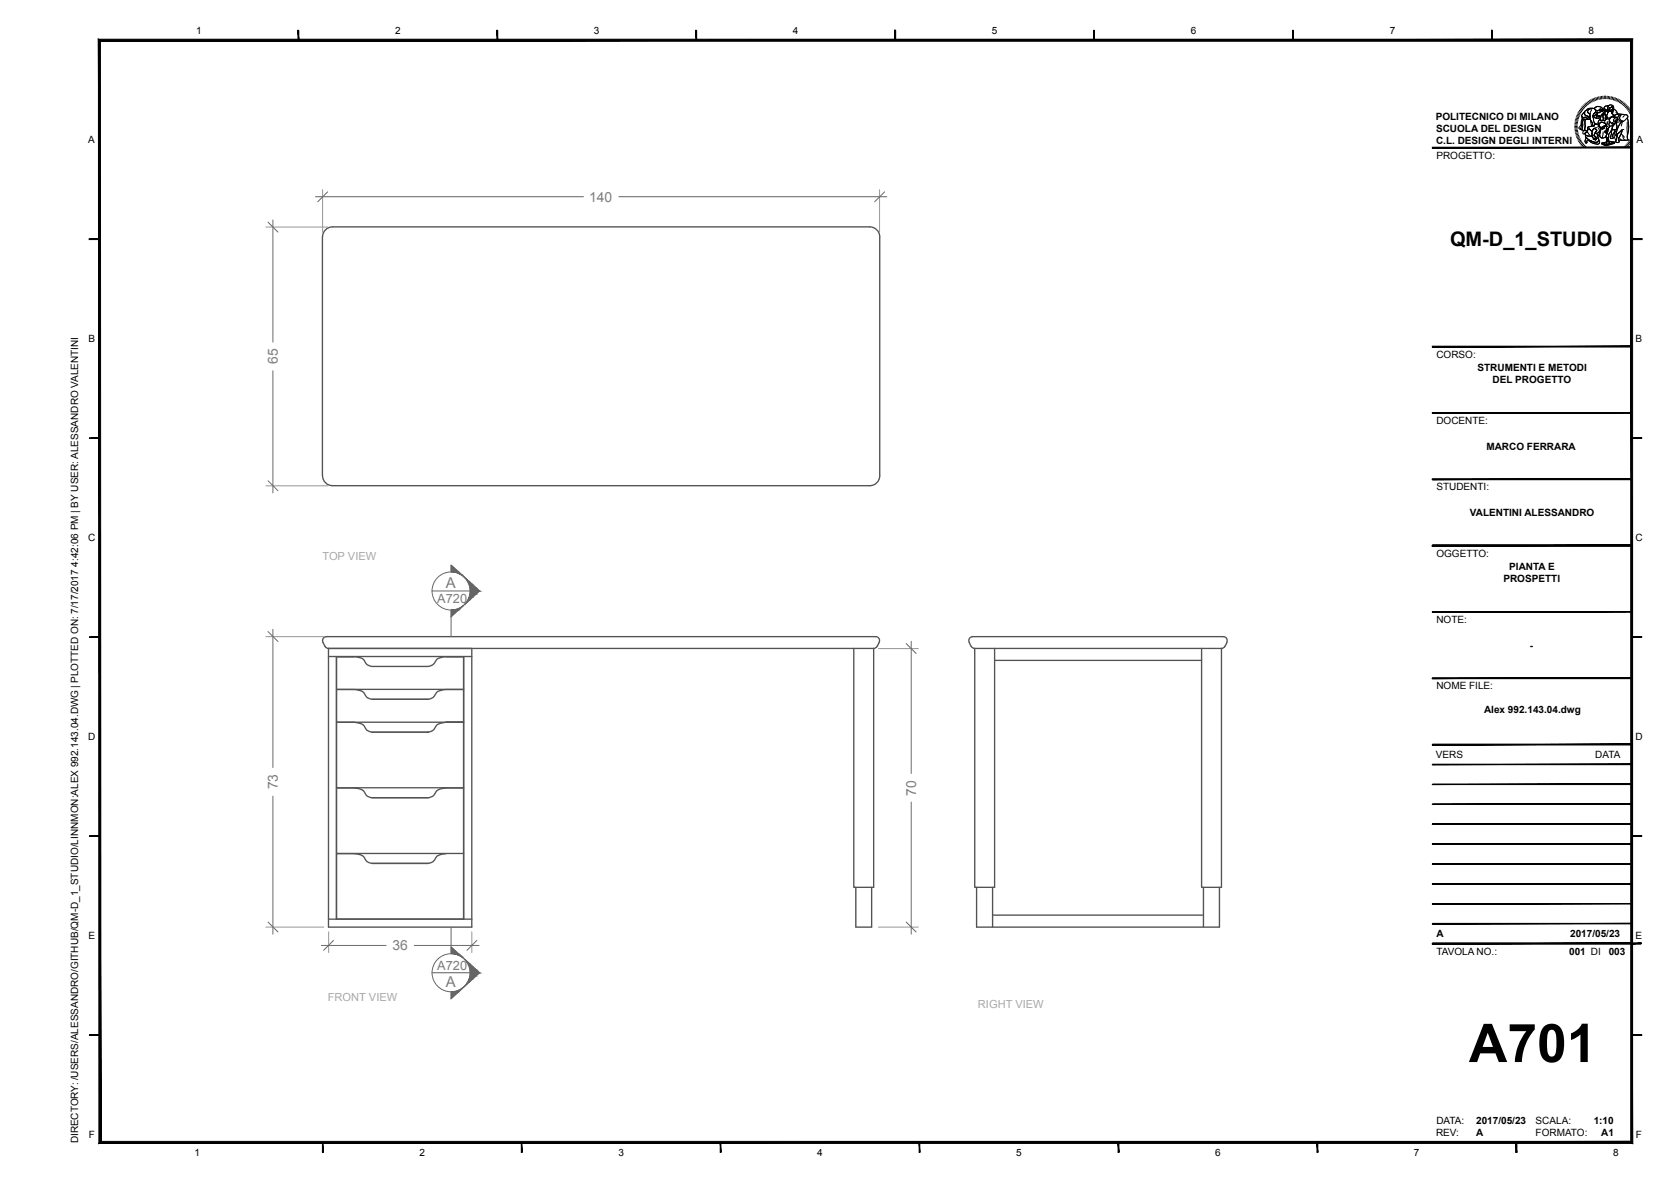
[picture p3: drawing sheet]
<svg xmlns="http://www.w3.org/2000/svg" width="420mm" height="297mm" viewBox="0 0 420 297" stroke-linecap="round" stroke-linejoin="round" font-family="sans-serif">
<g fill="none" stroke="#535353" stroke-width=".34">
<path d="M82 57.6l1-.5 .6-.1h135a2.5 2.5 0 0 1 2.5 2.5v60a2.5 2.5 0 0 1-2.5 2.5h-135a2.56 2.56 0 0 1-2.6-2.5l.1-60a2.49 2.49 0 0 1 .9-1.9zM81.2 161.4a1.93 1.93 0 0 0 1.1 1.5h.3M81.2 161.4l-.1-.3a.97 .97 0 0 1 1-1.1h138.3a.97 .97 0 0 1 .6 1.4M82.6 162.9h137M82.6 165h36M82.6 162.9v70h36v-70M84.6 165v66M84.6 173.3h31.9v24.6h-31.9zM84.6 165h4.4a3.1 3.1 0 0 1 3.2 2l1.3 .5h14.1a2.55 2.55 0 0 0 2.2-1.8l.9-.4 1.2-.3h4.6v8.2M89 173.3a3.1 3.1 0 0 1 3.2 1.9l1.3 .5h14.1M93.5 175.7h14.1M112.1 173.3a3 3 0 0 0-3.1 1.8l-1.4 .6"/>
<path d="M116.6 165v66M214.6 162.9v60.1h5v-60.1M221 161.4a1.93 1.93 0 0 1-1.1 1.5h-.3M243.6 161.4l.5 1M243.6 161.4l-.1-.3a.97 .97 0 0 1 1-1.1h63.3a.97 .97 0 0 1 .5 1.4M244.1 162.4l.4 .4 .5 .1M245 162.9v60.1h5v-60.1M245 162.9h62M250 165.9h52M302 162.9v60.1h5v-60.1M308.4 161.4a1.93 1.93 0 0 1-1.1 1.5h-.3M84.6 181.5h31.9h-4.4a3.1 3.1 0 0 0-3.1 1.8l-1.4 .7h-14.1a2.44 2.44 0 0 1-2.1-1.8l-1.1-.5-1.3-.2z"/>
<path d="M84.6 198h4.4a3.2 3.2 0 0 1 3.2 2l1.1 .4h14.3M93.5 184h14.1M89 214.5a3.2 3.2 0 0 1 3.2 2l1.3 .4h14.1M93.5 200.4h14.1M93.5 216.9h14.1M107.6 200.4a2.42 2.42 0 0 0 2.2-1.7l.9-.5 1.4-.2h4.4v32.9h-31.9M112.1 214.5a3.2 3.2 0 0 0-3.1 1.8l-.5 .4-.9 .2M116.5 214.5h-31.9M82.6 231h36M215.1 223v9.9h4v-9.9M245.5 223v9.9h61v-9.9M249.5 223v9.9"/>
<path d="M249.5 229.9h53M302.5 223v9.9"/>
</g>
<g fill="none" stroke="#000" stroke-width=".25">
<path d="M395.8 31.4h.7M395.8 31.8h.7M395.8 31.1h.7M395.9 30.7l.6 .1M395.9 30.3l.7 .2M396 30l.7 .2M396.1 29.7l.7 .1M396.2 29.3l.6 .2M396.3 29l.7 .2M396.5 28.6l.6 .3M396.5 32.1h-.7M396.5 32.4l-.7 .1"/>
<path d="M396.5 32.8h-.6M396.6 33.1l-.7 .1M396.6 28.3l.6 .3M396.7 33.4l-.7 .1M396.7 33.7l-.6 .2M396.8 28l.6 .4M396.8 34l-.6 .2M396.9 34.3l-.6 .3M397 27.7l.6 .4M397.1 34.6l-.6 .3M397.2 27.4l.5 .4M397.2 34.9l-.6 .3"/>
<path d="M397.4 35.2l-.6 .3M397.4 27.1l.5 .4M397.5 35.5l-.6 .3M397.6 26.8l.5 .5M397.7 29.4l.8 .1a.7 .7 0 0 0 1.1-.1v.1a.38 .38 0 0 1 0 .5 .38 .38 0 0 1-.5 0l-1.2-.1-.3-.2zM397.7 29.4l.1 .4M397.7 35.8l-.6 .3M397.9 29.9l-.3 .5-.1 1.5-.4 .6 .4 .1M397.9 26.6l.4 .4M397.9 28.5l.4-.3a.62 .62 0 0 0 .4 .9l.9 .3a.66 .66 0 0 1-1.1 .1h-.6a.5 .5 0 0 1-.4-.4 .5 .5 0 0 1 .4-.5zM397.9 36l-.5 .4M398 30l.5 .1a1.54 1.54 0 0 0 0 1.5l-.1 1.2h-.5a.33 .33 0 0 1-.3-.2 .33 .33 0 0 1 .1-.4l.1-1.5z"/>
<path d="M398.1 30l-.3 .7a2.28 2.28 0 0 1-.3 1.9l.7 .2M398.1 26.3l.5 .5M398.1 36.3l-.5 .4M398.3 36.5l-.5 .5M398.4 33.5v.3a1.45 1.45 0 0 0 1.6 .4l.1-.1M398.4 26.1l.4 .5M398.4 27.9l.9-.6h1.1a.96 .96 0 0 0-1.3 .9l.2 .3 .4 .1-.1 .7-.8-.2a.53 .53 0 0 1-.5-.6zM398.5 33.9a1.65 1.65 0 0 0 1.6 .2l.2 .5 .3 .3-.1 .1 .3-.2 .1 .4v-.5l.3 .4-.2-.5 .4 .2-.4-.5a.34 .34 0 0 1-.4-.2 .34 .34 0 0 1 .2-.5l.1-.3a.68 .68 0 0 1 .6 .9l.3 .8-.1 .5a1.22 1.22 0 0 1-1.5 0l-1.5-.9zM398.5 33.9v.5l.6 .6 2.1 1M398.5 30h.5a.6 .6 0 0 1 .7-.1 .6 .6 0 0 1 .3 .6l.3 .6-.1 .5-.6 .2a.48 .48 0 0 0-.6 .3 .48 .48 0 0 0 .1 .5l-.3 .4a.58 .58 0 0 1-.5-.8l.2-.6a1.6 1.6 0 0 1 0-1.6zM398.5 36.7l-.4 .5M398.6 30h-.1a1.66 1.66 0 0 0 0 1.6l-.1 1.2"/>
<path d="M398.6 34.6l1 .7 1.1 .4a.87 .87 0 0 0 1-.2l.1-.3a.65 .65 0 0 1 .1 .9 .65 .65 0 0 1-1 0l-1.1-.4a.66 .66 0 0 0-1-.2l-.1 .2h.2a.21 .21 0 0 1-.2 .3 .21 .21 0 0 1-.2-.2l-.1-.4zM398.6 25.9l.4 .5M398.7 34.6l-.1 .1a.92 .92 0 0 0 0 1.2l.3-.1-.2-.1v-.2a.57 .57 0 0 1 .6-.2 .57 .57 0 0 1 .5 .3l1.3 .6a.62 .62 0 0 0 .9-.2 .62 .62 0 0 0-.2-.8M398.8 37l-.5 .5M398.8 33a.49 .49 0 0 0-.8-.1 .49 .49 0 0 0 .2 .7l.5-.3h.4l.4 .6M398.9 25.6l.4 .6M399 37.2l-.4 .5M399 32.7l.2-.2a.77 .77 0 0 1 1 .7l-.1 .9a1.74 1.74 0 0 1-1.6-.2l-.2-.4 .4-.2h.3l-.1-.3zM399.1 32l1.1-.4 .4 .1 .2-.4 .4-.1 .6 .2 .4 .6a1.03 1.03 0 0 1-1.2 1.4v-.3a.37 .37 0 0 0 .3-.4 .37 .37 0 0 0-.4-.3l-.2-.2-.2 .2-.3 .7a.84 .84 0 0 0-1-.6zM399.2 25.4l.4 .6M399.3 37.4l-.4 .5M399.3 27.5l1.2-.2a.72 .72 0 0 1 .6 .7 .72 .72 0 0 1-.6 .6v.1a.58 .58 0 0 0 0 1 1.14 1.14 0 0 0 .7 1.5l-.4 .1-.2 .4-.4-.1 .1-.5-.7-1.4 .1-1.1a.56 .56 0 0 1-.7-.4 .56 .56 0 0 1 .3-.7z"/>
<path d="M399.4 32.3l.8 .8M399.5 32.4l-.1 .1a.5 .5 0 0 0-.4 .8M399.5 25.2l.3 .6M399.6 37.6l-.4 .5M399.7 30h-1.6a.54 .54 0 0 0-.6 .1 .54 .54 0 0 0-.1 .6v.7l-.6 .7 .3 .4M399.8 25.1l.3 .5M399.8 37.8l-.3 .5M399.8 30.3l.3 1.4M400.1 27.5l-.5 1.1 .1 1.4 .6 1.1-.1 .5 .4 .1 .2-.4 .4-.1-.1-.1a1.19 1.19 0 0 1-.6-1.4 1.07 1.07 0 0 1 .4-1.4 .8 .8 0 0 0-.1-1 .8 .8 0 0 0-1-.1l-.9 .3a.88 .88 0 0 0-.6 .7 .88 .88 0 0 0 .5 .9l.8 .3a.66 .66 0 0 1-1.1 .1h-.6a.48 .48 0 0 1-.4-.4 .48 .48 0 0 1 .3-.5l.5-.4M400.1 37.9l-.3 .6M400.1 24.9l.3 .6M400.2 31.6l-.6 .2a.4 .4 0 0 0-.5 .2 .4 .4 0 0 0 .1 .5"/>
<path d="M400.4 27.2a1.06 1.06 0 0 0-1.4 1l.6 .4M400.4 38l-.3 .7M400.4 24.8l.3 .6M400.5 32.4l.2-.2a.53 .53 0 0 1 .5 .8l-.4 .7a.31 .31 0 0 0-.2 .4 .31 .31 0 0 0 .4 .2l.4 .4v.1l-.4-.2 .2 .5-.3-.4 .1 .5-.2-.4-.3 .2 .1-.1-.4-.5a2.29 2.29 0 0 1 .3-2zM400.5 28.6l.4-.3 .6-.1v.5l-1.2 .5zM400.6 29.1l.6-.2a.22 .22 0 0 1 .3-.2 .22 .22 0 0 1 .1 .3 .22 .22 0 0 1-.3 .2l-.1 .3 .2 .2-.6-.1zM400.6 29.1a.61 .61 0 0 0 .8 .6M400.7 27.3l.7-.6 .7 .1 .5 .3a.26 .26 0 0 1 .1 .4 .26 .26 0 0 1-.4 0l-.1-.1-.5 .4-.7-.1M400.7 38.2l-.3 .6M400.8 24.6l.2 .7M400.9 27l.4-.2 .6-.1 .9 .5-.1 .4-.5-.2-.5 .4-.5-.1a.46 .46 0 0 1-.3-.7zM401 27.6l.7 .2 .5-.5 .3 .3-.2 .5-.3 .3-.5-.2-.6 .1z"/>
<path d="M401 38.3l-.3 .6M401.1 24.5l.2 .6M401.2 31.2l.6 .2 .5 .6v.7l-.4 .5M401.3 38.4l-.2 .7M401.3 29.1h.9l-.3 .1a.38 .38 0 0 1-.2 .5 .38 .38 0 0 1-.5-.1 .38 .38 0 0 1 .1-.5zM401.3 33.5l.5 1.6-.3 .6-.7 .1M401.4 28.8l.2 .2M401.5 28.5l-.1 .3-1.1 .4M401.5 32.1l-.8 .1M401.5 24.4l.1 .7M401.5 28.2l-.1 .4-.2 .1M401.6 38.5l-.2 .7"/>
<path d="M401.6 31.7l.7 .6M401.7 29.1h.5l-.3 .1a.34 .34 0 0 1-.2 .5 .34 .34 0 0 1-.4-.3 .34 .34 0 0 1 .4-.3l.1 .1h-.3M401.8 32.2a.69 .69 0 0 1 .1 .9 .69 .69 0 0 1-.9 .2M401.8 31.4v-.2l.4-.3a.99 .99 0 0 1 1.5 .8l-.5-.1-.9 .4 .6 .5 .4-.3 .1-.5 .3-.1-.3-.6-1.1-.3-.5 .7h-.1v-.5l.4-.9 .2 .2 1.1 .1 .3-.4a.25 .25 0 0 0 .3-.1 .25 .25 0 0 0-.1-.3l.6 .2 .1 1.2a.57 .57 0 0 0 0 .8l-.3 .6-.5 .2-.1 .5-.4 .1 .3 .2 .2-.1v.4l.2-.2-.3 .8v.3h-.3a.85 .85 0 0 1-1.2-.1l-.4-.4 .4-.7 .1-.9M401.8 24.3l.2 .7M401.8 34l.8 .7M401.9 38.6l-.1 .7M402 31l.4-.3 .6 .1 .5 .2 .1 .3a.25 .25 0 0 1 0 .4 .25 .25 0 0 1-.4-.1l-.4 .3a.42 .42 0 0 1-.4 .2 .42 .42 0 0 1-.4-.4l-.2-.3zM402 28.1l.1 .1M402.1 27.7l.2 .1M402.1 33.4l.1 1M402.1 30a1.26 1.26 0 0 0-.4 1.3"/>
<path d="M402.2 24.2l.1 .7M402.2 27.8h.1M402.2 38.7l-.1 .6M402.3 32l1.1-.4-.1 .6-.4 .2-.6-.2zM402.3 32.9l-.2 .7-.5 .6M402.4 32.2h-.1M402.5 27.6l-.2 .5-.3 .3-.5-.2-.6 .1M402.5 24.2l.1 .7M402.6 28.8l.8-.2 .5 .8a.31 .31 0 0 1 .1 .4 .31 .31 0 0 1-.4 .1l.1-.7-.3-.4a.39 .39 0 0 0-.6 0 .39 .39 0 0 0 .1 .6l.1 .3a.42 .42 0 0 1-.2 .6 .42 .42 0 0 1-.5-.2l-.2-.2zM402.6 38.7l-.1 .7M402.6 27.8l.7 .1v-.1a.3 .3 0 0 1 .2 .4 .3 .3 0 0 1-.5 0l-.2-.2h-.2zM402.6 36l2-.5 1.2 .2-2.1 .6z"/>
<path d="M402.6 36l1.1 .3v.3l-1.1-.3zM402.6 36a6.1 6.1 0 0 1 3.2-.3l-2.1 .6zM402.9 28.7l.4-.1 .3 .3 .1 .7a.55 .55 0 0 1-.2 .5 .55 .55 0 0 1-.6 .1l.1-.6-.3-.6zM402.9 24.2v.6M402.9 38.8l-.1 .6M402.9 33.1l-.3 1.6 1.1-.2M402.9 27.8a.4 .4 0 0 1 .6-.3 .4 .4 0 0 1 .2 .6h-.2M402.9 32.2h.1M403 27.5a.42 .42 0 0 1 .6-.1 .42 .42 0 0 1-.1 .7l-.1-.3-.1 .1-.4-.1zM403 31.9l.2 .1M403.1 32.1l.1 .1M403.1 32h.1"/>
<path d="M403.2 28.9v.1M403.2 28.9l-.2 .1M403.2 38.8v.6M403.2 24.1v.7M403.3 27.9l-.4-.1-.4 .1 .3 .1a.34 .34 0 0 0 .4 .3 .34 .34 0 0 0 .3-.4l-.2-.1 .1 .2M403.3 30.3l.1 .6M403.4 31.7l-.3 .5a.4 .4 0 0 1-.4 .2 .4 .4 0 0 1-.3-.3M403.4 28.8l.3 .2-.2 .2M403.5 38.8v.6M403.6 28.9l-.2-.2a.41 .41 0 0 0-.6 .1 .41 .41 0 0 0 .1 .6v.1a.46 .46 0 0 1-.1 .8 .46 .46 0 0 1-.7-.5l.4-.9 .3-.3h.6l.5 .9a.29 .29 0 0 1 .1 .3 .29 .29 0 0 1-.3 .2l-.1-.3M403.6 24.1v.7M403.7 29.2l-.2 .1"/>
<path d="M403.7 29.1a.42 .42 0 0 1-.1 .6 .42 .42 0 0 1-.6-.1h-.1M403.7 29.9l-.2 .3h-.6M403.7 36.3l2.1-.6v.3l-2.1 .6zM403.7 36.3v.3M403.8 28l.1-.2 .2 .5-.3 .8M403.8 32.5h.1M403.8 32.5l.5-.2-.5 1.3v-.4l-.2 .1-.3-.2 .4-.1zM403.8 33.1l-.1 .5h.1l.2-.2M403.9 38.8v.6M403.9 27.5l.1 .4M403.9 29.5l-.1-.4 .3-.8-.1-.4-.2 .1a.55 .55 0 0 0-.6-.6l.1-.6 .4-.1a.27 .27 0 0 1 .5-.2 .27 .27 0 0 1-.1 .5l.1 1.2 .1-.1 .1-.5a.41 .41 0 0 0 .3 .4 .41 .41 0 0 0 .4-.2v.7l.2-.1 .3 .6-1.1 .7M404 24.2l-.1 .6"/>
<path d="M404 32.8l-.1 .3-.1-.2M404 30.6l-.1 1.3M404 29.7l.5 .3M404.1 31.7l-.4 .4 .1 .4M404.2 34.5l.2 1.1-.3-.6-.3 .7zM404.2 38.7l.1 .7M404.3 26.7l.4-.3 .8 .3v1l-.4 .9v-.8l.3-.5-.2-.5-.2 .2a.87 .87 0 0 0-.7 1.1l-.1 .1-.2-.7zM404.3 32.3l-.5 .2-.2 .6h-.3l.3 .2 .2-.1M404.3 26.7l.2-.3h.5l.6 .4-.1 .9-.4 .8-.1-.1 .4-1.1-.2-.5-.3 .2a.34 .34 0 0 0-.3 .1 .34 .34 0 0 0-.2 .3l-.1 .7h-.1l-.2-.8zM404.3 30.6l-.5 .9M404.3 24.2l-.1 .6M404.3 26.6l-.8 .1-.3 .3v.3"/>
<path d="M404.4 27.6a.36 .36 0 0 0 .3 .4 .36 .36 0 0 0 .4-.2M404.5 38.7l.1 .7M404.5 29.7l.8-.4 .7 .2a.5 .5 0 0 1 .6 .2 .5 .5 0 0 1-.1 .6l-.8 .8-.5 .1-.6-.6zM404.6 27l.6-.2 .2 .6-.3 .4a.47 .47 0 0 1-.7-.1 .47 .47 0 0 1 .2-.7zM404.6 31.7l.8-.1-.3 1.1-.8 1 .1 .7-.4 .2-.2 .6-.1-1zM404.6 27.3l.2 .1M404.6 31.7l-.9 2.5 .1 1 .5-.7 .2 1.4-.4-.9-.4 1.1 .2-.9M404.6 24.2l-.1 .7M404.7 27.4h.1M404.7 27.8h.1M404.7 30.7l-.1 .2a.53 .53 0 0 0 0 .8l.9-.2 .4-.6M404.7 27.7h.1"/>
<path d="M404.8 38.6l.2 .7M405 27.5l.2 .1M405 24.3l-.1 .7M405.1 32.7l.2-.1a.37 .37 0 0 1 .6 .1 .37 .37 0 0 1-.2 .5l-.3 .6-.1 .5a.29 .29 0 0 1 .2 .4 .29 .29 0 0 1-.4 .1 .56 .56 0 0 1-.2-.9zM405.1 27.5v.1M405.1 38.6l.2 .6M405.3 28.4l.3 .6M405.3 30.8l.1 .1M405.4 24.4l-.2 .7M405.4 31.6l-.3 1.1-.8 1v.9M405.4 38.5l.2 .6M405.5 29.1l.8-.4h1l-.5 .4-.2 .6-1.2-.4z"/>
<path d="M405.5 27.4l.5 .3 .7 .9-.4 .2a.6 .6 0 0 1-.9 0 .6 .6 0 0 1 0-.9zM405.5 30.8l-.3 .1M405.6 27.4l.6 .4 .3 .6M405.6 31.1h-.1M405.7 24.5l-.2 .6M405.8 35.7v.3l-2.1 .6-1.1-.4v-.2M405.8 38.4l.2 .6M405.9 32.6l-.6 1.7a.29 .29 0 0 1 .2 .4 .29 .29 0 0 1-.4 .1l-.3-.1 .3-2M406 24.6l-.2 .6M406.1 30.7l.1-.1a.42 .42 0 0 1 0 .7l.2 .7a.5 .5 0 0 1-.2 .5 .5 .5 0 0 1-.5 .1l-.6 .1 .3-1.1zM406.1 38.3l.2 .6M406.1 30.4l-.1 .4"/>
<path d="M406.1 29.5h.4l.1 .4M406.2 28.3l.5 .3M406.2 32.5l-1.1 .2M406.2 33.9v.3l.2 .1M406.4 30.7l-.1 1.8-.6 1.4 .2 .9 .3 .3M406.4 24.7l-.3 .6M406.4 38.1l.3 .7M406.5 33.6l1.2-1-.2 1-.7 1.5a.4 .4 0 0 1 .1 .6 .4 .4 0 0 1-.5 .1 .43 .43 0 0 1-.3-.4 .43 .43 0 0 1 .2-.4zM406.6 29.7v-.2a1.01 1.01 0 0 1 1.7-.6l.2-.1a.53 .53 0 0 1 .6 .4 .53 .53 0 0 1-.3 .6l-.4 .5a1.06 1.06 0 0 1-1.8-.4M406.6 29.9l-.6 .9a.41 .41 0 0 1-.6 .3l-.2 .1-.5-.5-.2-.3 .1-.6 .7-.4a.37 .37 0 0 1 .5 .2 .37 .37 0 0 1-.2 .5v.1a.2 .2 0 0 0 0 .3 .2 .2 0 0 0 .3-.1l.3-.3v-.5l-.7-.3-.7 .2-.3 .4v.3M406.7 31.4v.6M406.7 38l.3 .6"/>
<path d="M406.7 24.8l-.3 .7M407 37.8l.3 .6M407 25l-.3 .6M407.1 30.6l-.9 .1M407.1 34.8l.6 .5M407.2 37.7l.4 .6M407.3 28.7h-.9l-1 .5M407.3 25.2l-.3 .6M407.5 33.6l.8 .9M407.5 37.5l.4 .5M407.6 30.6l-.9 1.3-.5 2.1 1.5-1.4 .4-.1M407.6 28.7l.6 .2a.64 .64 0 0 1 .8 .1 .64 .64 0 0 1 0 .8l.3 1.4v1.6a2.21 2.21 0 0 0 0 2.4l-1.7 .1a.49 .49 0 0 1-.8-.5l.7-1.2 .2-1-1.5 1.4 .1-1 .9-2 .4-.4 .4-.1a.94 .94 0 0 1-.9-.8 .94 .94 0 0 1 .5-1z"/>
<path d="M407.6 28.7a.91 .91 0 0 0-.5 1.1 .91 .91 0 0 0 .9 .7M407.6 25.4l-.3 .5M407.7 32.7l-.2 .9-.7 1.2v.3a.42 .42 0 0 1 .1 .6 .42 .42 0 0 1-.6 .1 .42 .42 0 0 1-.1-.6l.4-1.5M407.8 37.3l.4 .5M407.8 30.6l-.3 1.1M407.9 34.1v.1a1.02 1.02 0 0 0 .6 1l.1 .1M407.9 25.6l-.4 .5M408 37.1l.4 .5M408.2 29.2l-.3 .3M408.2 25.8l-.4 .5M408.2 36.9l.5 .5M408.5 26l-.4 .5"/>
<path d="M408.5 36.7l.5 .4M408.7 36.4l.5 .5M408.7 26.3l-.4 .4M408.9 36.1l.5 .5M409 30.8v3.3M409 26.5l-.5 .5M409 29.7l.1 .3a11.2 11.2 0 0 1-.1 4.6l.3 .6h-2.5M409.1 35.9l.6 .4M409.2 26.8l-.5 .4M409.3 35.6l.5 .4M409.5 27l-.5 .5M409.5 35.3l.6 .4"/>
<path d="M409.6 35.1l.6 .3M409.7 27.3l-.6 .4M409.8 34.8l.6 .3M409.9 27.6l-.6 .4M409.9 34.5l.6 .2M410 34.2l.6 .2M410.1 27.9l-.6 .4M410.1 33.9l.7 .2M410.2 33.6l.7 .1M410.3 28.3l-.7 .3M410.3 33.2l.6 .2M410.3 32.9l.7 .1"/>
<path d="M410.4 28.6l-.6 .3M410.4 32.6l.7 .1M410.4 32h.7M410.4 31.7h.7M410.4 32.3h.7M410.6 28.9l-.7 .3M410.7 29.2l-.6 .3M410.8 29.6l-.7 .1M410.9 29.9l-.7 .2M410.9 30.3l-.6 .1M411 30.6l-.7 .1M411.1 31h-.7"/>
<path d="M411.1 31.3l-.7 .1"/>
</g>
<g fill="#fff" stroke="#fff" stroke-width=".25">
<path d="M385 37.1l30.8 4.3h-30.8z"/>
<path d="M385 37.1h25l5.8 4.3z"/>
<path d="M410 22.6h5.8l-5.8 14.5z"/>
<path d="M415.8 22.6v18.8l-5.8-4.3z"/>
</g>
<path d="M385 37.1h25v-14.5h5.8v18.8h-30.8z" fill="none" stroke="#fff" stroke-width=".25"/>
<g fill="#000" stroke="#000" stroke-width=".25">
<path d="M24.7 9.9l.7 276.9-.2-276.4zM24.7 9.9l.7 276.9-.5 .5z"/>
<path d="M74.9 7.6l.2 2.5v-2.5zM74.9 7.6l.2 2.5h-.2z"/>
<path d="M124.9 7.6l.2 2.5v-2.5zM124.9 7.6l.2 2.5h-.2z"/>
<path d="M174.9 7.6l.2 2.5v-2.5zM174.9 7.6l.2 2.5h-.2z"/>
<path d="M224.9 7.6l.2 2.5v-2.5zM224.9 7.6l.2 2.5h-.2z"/>
<path d="M224.9 7.6l.2 2.5v-2.5zM224.9 7.6l.2 2.5h-.2z"/>
<path d="M224.9 7.6l.2 2.5v-2.5zM224.9 7.6l.2 2.5h-.2z"/>
<path d="M274.9 7.6l.2 2.5v-2.5zM274.9 7.6l.2 2.5h-.2z"/>
<path d="M324.9 7.6l.2 2.5v-2.5zM324.9 7.6l.2 2.5h-.2z"/>
<path d="M374.9 7.6l.2 2.5v-2.5zM374.9 7.6l.2 2.5h-.2z"/>
<path d="M374.9 7.6l.2 2.5v-2.5zM374.9 7.6l.2 2.5h-.2z"/>
<path d="M25.2 10.4h384.7l.4-.5zM24.7 9.9h385.6l-385.1 .5z"/>
<path d="M360 37.2h50v-.2zM360 37h50l-50 .2z"/>
<path d="M22.4 60.2h2.5v-.2zM22.4 60h2.5l-2.5 .2z"/>
<path d="M22.5 60.2h2.5v-.2zM22.5 60h2.5l-2.5 .2z"/>
<path d="M410.1 60v.2l2.5-.2zM410.1 60.2l2.5-.2v.2z"/>
<path d="M410.1 60v.2l2.5-.2zM410.1 60.2l2.5-.2v.2z"/>
<path d="M410.2 60v.2l2.5-.2zM410.2 60.2l2.5-.2v.2z"/>
<path d="M360 87.2h50v-.2zM360 87h50l-50 .2z"/>
<path d="M22.5 110.2h2.5v-.2zM22.5 110h2.5l-2.5 .2z"/>
<path d="M360 103.8h50v-.1zM360 103.7h50l-50 .1z"/>
<path d="M410.1 110v.2l2.5-.2zM410.1 110.2l2.5-.2v.2z"/>
<path d="M360 120.3v.2l50-.2zM360 120.5l50-.2v.2z"/>
<path d="M360 137v.2l50-.2zM360 137.2l50-.2v.2z"/>
<path d="M360 137v.2l50-.2zM360 137.2l50-.2v.2z"/>
<path d="M360 137v.2l50-.2zM360 137.2l50-.2v.2z"/>
<path d="M360 137v.2l50-.2zM360 137.2l50-.2v.2z"/>
<path d="M360 120.5h50v-.2zM360 120.3h50l-50 .2z"/>
<path d="M360 153.7v.1l50-.1zM360 153.8l50-.1v.1z"/>
<path d="M22.5 160.2h2.5v-.2zM22.5 160h2.5l-2.5 .2z"/>
<path d="M360 170.3v.2l50-.2zM360 170.5l50-.2v.2z"/>
<path d="M360 170.3v.2l50-.2zM360 170.5l50-.2v.2z"/>
<path d="M410.1 160v.2l2.5-.2zM410.1 160.2l2.5-.2v.2z"/>
<path d="M360 197v.1l50-.1zM360 197.1l50-.1v.1z"/>
<path d="M360 192v.1l50-.1zM360 192.1l50-.1v.1z"/>
<path d="M360 187v.2l50-.2zM360 187.2l50-.2v.2z"/>
<path d="M22.5 210.2h2.5v-.2zM22.5 210h2.5l-2.5 .2z"/>
<path d="M360 217h50zM360 217.1l50-.1z"/>
<path d="M360 212v.1l50-.1zM360 212.1l50-.1v.1z"/>
<path d="M360 207v.1l50-.1zM360 207.1l50-.1v.1z"/>
<path d="M360 202v.1l50-.1zM360 202.1l50-.1v.1z"/>
<path d="M410.1 210v.2l2.5-.2zM410.1 210.2l2.5-.2v.2z"/>
<path d="M360 237v.2l50-.2zM360 237.2l50-.2v.2z"/>
<path d="M360 237v.2l50-.2zM360 237.2l50-.2v.2z"/>
<path d="M360 232v.1l50-.1zM360 232.1l50-.1v.1z"/>
<path d="M360 227v.2l50-.2zM360 227.2l50-.2v.2z"/>
<path d="M360 222v.2l50-.2zM360 222.2l50-.2v.2z"/>
<path d="M410 237.2h2.5v-.2zM410 237h2.5l-2.5 .2z"/>
<path d="M410 237.2h2.5v-.2zM410 237h2.5l-2.5 .2z"/>
<path d="M22.5 260.2h2.5v-.2zM22.5 260h2.5l-2.5 .2z"/>
<path d="M410.1 260v.2l2.5-.2zM410.1 260.2l2.5-.2v.2z"/>
<path d="M25.4 286.8l-.5 .5 385-.5zM24.9 287.3l385-.5 .4 .5z"/>
<path d="M81 287.1l.2 2.4v-2.4zM81 287.1l.2 2.4h-.2z"/>
<path d="M131 287.1l.2 2.4v-2.4zM131 287.1l.2 2.4h-.2z"/>
<path d="M181 287.1l.2 2.4v-2.4zM181 287.1l.2 2.4h-.2z"/>
<path d="M231 287.1l.2 2.4v-2.4zM231 287.1l.2 2.4h-.2z"/>
<path d="M281 287.1l.2 2.4v-2.4zM281 287.1l.2 2.4h-.2z"/>
<path d="M331 287.1l.2 2.4v-2.4zM331 287.1l.2 2.4h-.2z"/>
<path d="M381 287.1l.2 2.4v-2.4zM381 287.1l.2 2.4h-.2z"/>
<path d="M381 287.1l.2 2.4v-2.4zM381 287.1l.2 2.4h-.2z"/>
<path d="M409.9 10.4v276.4l.4 .5zM410.3 9.9v277.4l-.4-276.9z"/>
</g>
<g fill="#696969" stroke="#696969" stroke-width=".25">
<path d="M113.4 142l1.8 1.7h-1.8z"/>
<path d="M113.4 143.7l1.9 .1z"/>
<path d="M114.2 143.8l1.4 .2z"/>
<path d="M114.2 143.8h1.1l.3 .2z"/>
<path d="M115.9 144.4l.7 .5z"/>
<path d="M115.1 144l.9 .4z"/>
<path d="M115.1 144h.5l.4 .4z"/>
<path d="M116.6 144.9l.6 .6z"/>
<path d="M117.1 145.5l.9 .7h-.4z"/>
<path d="M117.1 145.5l.9 .7z"/>
<path d="M117.6 146.2l1.2 .7h-.9z"/>
<path d="M117.6 146.2h.4l.8 .7z"/>
<path d="M117.9 146.9l1.7 .8h-1.5z"/>
<path d="M117.9 146.9h.9l.8 .8z"/>
<path d="M118.1 147.7l2.4 .8h-2.3z"/>
<path d="M118.1 147.7h1.5l.9 .8z"/>
<path d="M118.2 148.5l1.5 .8h-1.6z"/>
<path d="M118.2 148.5h2.3l-.8 .8z"/>
<path d="M118.1 149.3l.8 .7h-.9z"/>
<path d="M118.1 149.3h1.6l-.8 .7z"/>
<path d="M118 150l.1 .7h-.4z"/>
<path d="M118 150h.9l-.8 .7z"/>
<path d="M117.2 151.3h.2l-.6 .6z"/>
<path d="M117.7 150.7l-.3 .6h-.2z"/>
<path d="M117.7 150.7h.4l-.7 .6z"/>
<path d="M115.8 152.7l.6-.5z"/>
<path d="M115 153l.8-.3-.3 .3z"/>
<path d="M115.8 152.7h.1l-.4 .3z"/>
<path d="M114.2 153.2l.8-.2 .3 .2z"/>
<path d="M115 153h.5l-.2 .2z"/>
<path d="M113.4 153.3h1.8l-1.8 1.7z"/>
<path d="M113.4 153.3h1.8z"/>
<path d="M114.2 153.2h1.1z"/>
<path d="M113.4 237.9l1.8 1.7h-1.8z"/>
<path d="M113.4 239.6l1.9 .1z"/>
<path d="M114.2 239.7l1.3 .2z"/>
<path d="M114.2 239.7h1.1l.2 .2z"/>
<path d="M115.8 240.2l.6 .5z"/>
<path d="M115 239.9l.9 .3z"/>
<path d="M115 239.9h.5l.4 .3z"/>
<path d="M116.8 241l.6 .6z"/>
<path d="M117.2 241.6l.9 .6h-.4z"/>
<path d="M117.2 241.6l.9 .6z"/>
<path d="M117.7 242.2l1.2 .7h-.9z"/>
<path d="M117.7 242.2h.4l.8 .7z"/>
<path d="M118 242.9l1.7 .8h-1.6z"/>
<path d="M118 242.9h.9l.8 .8z"/>
<path d="M118.1 243.7l2.4 .7h-2.3z"/>
<path d="M118.1 243.7h1.6l.8 .7z"/>
<path d="M118.2 244.4l1.4 .8h-1.5z"/>
<path d="M118.2 244.4h2.3l-.9 .8z"/>
<path d="M118.1 245.2l.7 .8h-.9z"/>
<path d="M118.1 245.2h1.5l-.8 .8z"/>
<path d="M117.9 246l.1 .8h-.4z"/>
<path d="M117.9 246h.9l-.8 .8z"/>
<path d="M117.1 247.4l-.5 .6z"/>
<path d="M117.6 246.8l-.5 .6z"/>
<path d="M117.6 246.8h.4l-.8 .6z"/>
<path d="M115.9 248.5l.7-.5z"/>
<path d="M115.1 248.9l.8-.4-.3 .4z"/>
<path d="M115.9 248.5h.1l-.4 .4z"/>
<path d="M114.2 249.2l.9-.3 .2 .3z"/>
<path d="M115.1 248.9h.5l-.3 .3z"/>
<path d="M113.4 249.2h1.8l-1.8 1.7z"/>
<path d="M113.4 249.2h1.8z"/>
<path d="M114.2 249.2h1.1z"/>
</g>
<g fill="none" stroke="#696969" stroke-width=".25">
<path d="M67.4 55.8l2.5 2.5M68.6 55.3v30.7M79.3 49.4h67.4M82.3 48.2l-2.4 2.5M155.5 49.4h67.4M222.3 48.2l-2.5 2.5M68.6 93.2v30.7M67.4 120.8l2.5 2.5M67.4 158.7l2.5 2.5M68.6 158.1v34.8M108.6 148.5h9.6M113.4 143.7v-1.7l7.1 6.5-7.1 6.5v-1.7"/>
<path d="M113.4 155v5M227.8 161.7l2.5 2.5M229 161.2v33.1M68.6 200.1v34.6M229 201.5v33.2M67.4 231.7l2.5 2.5M80.8 237.6h16.2M83.8 236.3l-2.5 2.5M104.2 237.6h16.2M113.4 239.6v-1.7l7.1 6.5-7.1 6.5v-1.7M113.4 232.9v5M119.9 236.3l-2.5 2.5"/>
<path d="M227.8 231.7l2.5 2.5M108.6 244.4h9.6"/>
<circle cx="113.4" cy="148.5" r="4.8"/>
<circle cx="113.4" cy="244.4" r="4.8"/>
</g>
<path d="M66.8 57.1h15.6M81.1 47.7v10.7M221.1 47.7v10.7M66.8 122.1h15.6M66.8 160h14.6M220.8 163h10M66.8 232.9h14.6M82.6 234.1v5.2M118.6 234.1v5.2M220.8 232.9h10" fill="none" stroke="#979797" stroke-width=".25"/>
<text font-size="13.4" x="369.2" y="266.9">A701</text>
<text font-size="5" x="364.5" y="61.8">QM-D_1_STUDIO</text>
<g font-size="3.8" fill="#7c7c7c">
<text x="112.1" y="147.6">A</text>
<text x="112.1" y="247.9">A</text>
</g>
<g font-size="3.5" fill="#7c7c7c">
<text x="148.1" y="50.7">140</text>
<text x="69.8" y="91.5" transform="rotate(-90 69.8 91.5)">65</text>
<text x="69.8" y="198.4" transform="rotate(-90 69.8 198.4)">73</text>
<text x="230.3" y="199.9" transform="rotate(-90 230.3 199.9)">70</text>
<text x="98.6" y="238.8">36</text>
</g>
<g font-size="3.2" fill="#7c7c7c">
<text x="109.9" y="151.6">A720</text>
<text x="109.9" y="243.6">A720</text>
</g>
<g font-size="2.8" fill="#a8a8a8">
<text x="81" y="140.8">TOP VIEW</text>
<text x="82.4" y="251.4">FRONT VIEW</text>
<text x="245.8" y="253.4">RIGHT VIEW</text>
</g>
<g font-size="2.5">
<text x="49.3" y="8.5">1</text>
<text x="99.3" y="8.5">2</text>
<text x="149.3" y="8.5">3</text>
<text x="199.3" y="8.5">4</text>
<text x="249.3" y="8.5">5</text>
<text x="299.3" y="8.5">6</text>
<text x="349.3" y="8.5">7</text>
<text x="399.3" y="8.5">8</text>
<text x="360.9" y="30">POLITECNICO DI MILANO</text>
<text x="360.9" y="33.1">SCUOLA DEL DESIGN</text>
<text x="22.2" y="36">A</text>
<text x="360.9" y="36.1">C.L. DESIGN DEGLI INTERNI</text>
<text x="361" y="39.9">PROGETTO:</text>
<text x="411.3" y="36">A</text>
<text x="22.2" y="86">B</text>
<text x="361" y="89.9">CORSO:</text>
<text x="411.1" y="86">B</text>
<text x="371.4" y="93.3">STRUMENTI E METODI</text>
<text x="375.2" y="96.3">DEL PROGETTO</text>
<text x="361" y="106.5">DOCENTE:</text>
<text x="373.6" y="113">MARCO FERRARA</text>
<text x="361" y="123.2">STUDENTI:</text>
<text x="369.5" y="129.7">VALENTINI ALESSANDRO</text>
<text x="22.2" y="136">C</text>
<text x="411.1" y="136">C</text>
<text x="361" y="139.9">OGGETTO:</text>
<text x="379.4" y="143.3">PIANTA E</text>
<text x="377.9" y="146.3">PROSPETTI</text>
<text x="361" y="156.5">NOTE:</text>
<text x="384.5" y="163">-</text>
<text x="361" y="173.2">NOME FILE:</text>
<text x="373" y="179.1">Alex 992.143.04.dwg</text>
<text x="22.2" y="186">D</text>
<text x="411.1" y="186">D</text>
<text x="360.9" y="190.5">VERS</text>
<text x="400.9" y="190.5">DATA</text>
<text x="22.2" y="236">E</text>
<text x="361" y="240">TAVOLA NO.:</text>
<text x="361" y="235.5">A</text>
<text x="394.4" y="240">001 DI</text>
<text x="394.6" y="235.5">2017/05/23</text>
<text x="404.3" y="240">003</text>
<text x="411.1" y="236">E</text>
<text x="19.7" y="287.3" transform="rotate(-90 19.7 287.3)">DIRECTORY: /USERS/ALESSANDRO/GITHUB/QM-D_1_STUDIO/LINNMON:ALEX 992.143.04.DWG | PLOTTED ON: 7/17/2017 4:42:06 PM | BY USER: ALESSANDRO VALENTINI</text>
<text x="22.3" y="286">F</text>
<text x="360.9" y="285.4">REV:</text>
<text x="361" y="282.5">DATA:</text>
<text x="371" y="285.4">A</text>
<text x="371" y="282.4">2017/05/23</text>
<text x="386" y="282.5">SCALA:</text>
<text x="386" y="285.5">FORMATO:</text>
<text x="400.6" y="282.4">1:10</text>
<text x="402.5" y="285.5">A1</text>
<text x="411.2" y="286">F</text>
<text x="48.9" y="290.4">1</text>
<text x="105.4" y="290.4">2</text>
<text x="155.4" y="290.4">3</text>
<text x="205.4" y="290.4">4</text>
<text x="255.4" y="290.4">5</text>
<text x="305.4" y="290.4">6</text>
<text x="355.4" y="290.4">7</text>
<text x="405.4" y="290.4">8</text>
</g>
</svg>
